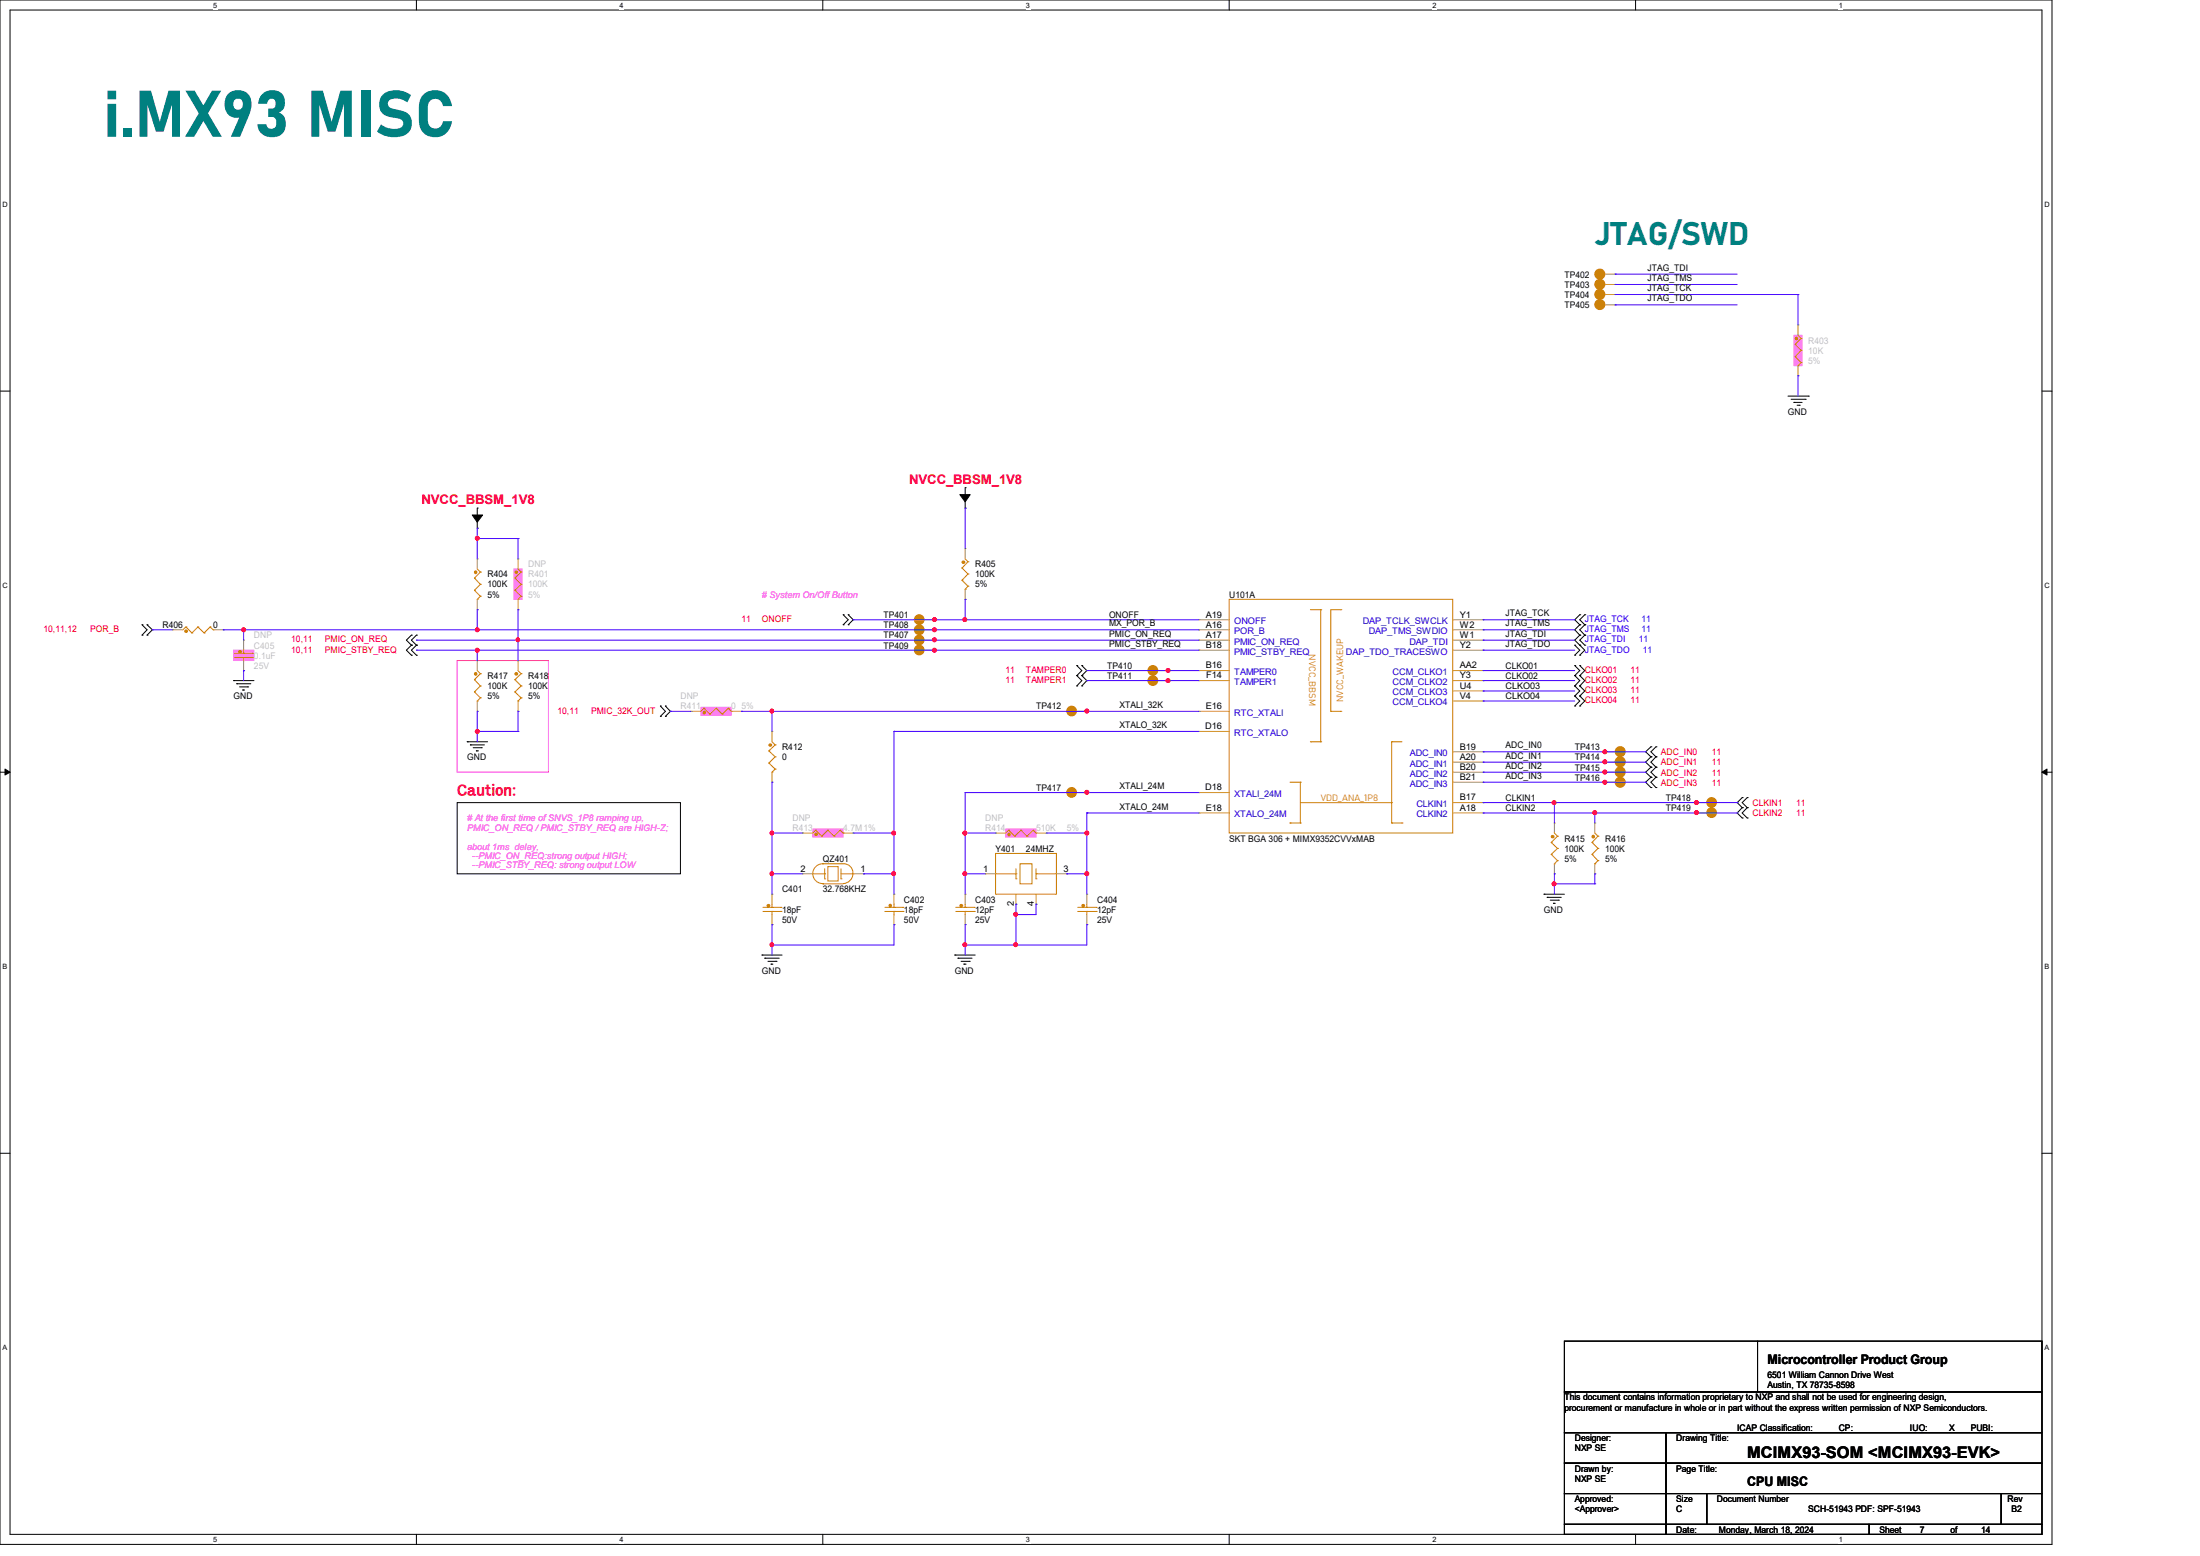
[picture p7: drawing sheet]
<svg xmlns="http://www.w3.org/2000/svg" width="297mm" height="210mm" viewBox="0 0 297 210" stroke-linecap="round" stroke-linejoin="round" font-family="sans-serif">
<path d="M0 0h277v208.4h-277zM1.4 1.4h274.3v205.7h-274.3z" fill="none" stroke="#000" stroke-width=".14"/>
<g fill="#fff">
<path d="M28.8 .1h.5v1.1h-.5z"/>
<path d="M28.8 207.2h.5v1.1h-.5z"/>
</g>
<path d="M56.2 0v1.4M56.2 207.1v1.3" fill="none" stroke="#000" stroke-width=".14"/>
<g fill="#fff">
<path d="M83.7 .1h.5v1.1h-.5z"/>
<path d="M83.7 207.2h.5v1.1h-.5z"/>
</g>
<path d="M111.1 0v1.4M111.1 207.1v1.3" fill="none" stroke="#000" stroke-width=".14"/>
<g fill="#fff">
<path d="M138.5 .1h.6v1.1h-.6z"/>
<path d="M138.5 207.2h.6v1.1h-.6z"/>
</g>
<path d="M165.9 0v1.4M165.9 207.1v1.3" fill="none" stroke="#000" stroke-width=".14"/>
<g fill="#fff">
<path d="M193.4 .1h.5v1.1h-.5z"/>
<path d="M193.4 207.2h.5v1.1h-.5z"/>
</g>
<path d="M220.8 0v1.4M220.8 207.1v1.3" fill="none" stroke="#000" stroke-width=".14"/>
<g fill="#fff">
<path d="M248.2 .1h.6v1.1h-.6z"/>
<path d="M248.2 207.2h.6v1.1h-.6z"/>
<path d="M.3 27.1h.8v1.1h-.8z"/>
<path d="M276 27.1h.7v1.1h-.7z"/>
<path d="M.3 78.5h.8v1.1h-.8z"/>
<path d="M276 78.5h.7v1.1h-.7z"/>
</g>
<path d="M0 52.8h1.4M275.7 52.8h1.3" fill="none" stroke="#000" stroke-width=".14"/>
<g fill="#fff">
<path d="M.3 129.9h.7v1.1h-.7z"/>
<path d="M276 129.9h.6v1.1h-.6z"/>
</g>
<path d="M0 104.2h1.4M275.7 104.2h1.3" fill="none" stroke="#000" stroke-width=".14"/>
<path d="M.7 103.8l.7 .4-.7 .4zM275.7 104.2l.7-.4v.8z" fill="#000" stroke="#000" stroke-width=".14"/>
<g fill="#fff">
<path d="M.3 181.4h.7v1.1h-.7z"/>
<path d="M276 181.4h.6v1.1h-.6z"/>
</g>
<g fill="none" stroke="#000" stroke-width=".14">
<path d="M241.4 53.5h2.7M241.8 53.9h1.9M242.2 54.3h.1M242.2 54.3h1.1M242.6 54.7h.3M242.9 54.7h.1M243.7 53.9h.1M244.1 53.5h.1M64.4 71.3h.1M64.4 68.6h.1M64.4 68.6v1.5M64.4 70.4v.9"/>
<path d="M130.3 68.6h.1M130.3 65.8h.1M130.3 65.8v1.5M130.3 67.6v1M19.2 85.7h.1M19.2 84.3h.1M19.2 84.3l.7 .7-.7 .7M19.9 84.3h.1M19.9 85.7h.1M19.9 84.3l.7 .7-.7 .7M31.5 91.9h.1M31.5 91.9h2.8"/>
<path d="M32 92.3h.1M32 92.3h1.9M32.3 92.7h1.1M32.8 93.1h.1M32.8 93.1h.2M33.4 92.7h.1M55.5 85.7h.1M55.5 87.1h.1M55.5 88.4h.1M55.5 85.7l-.6 .7 .6 .7M55.5 87.1l-.6 .7 .6 .6M56.2 85.7h.1"/>
<path d="M56.2 87.1h.1M56.2 88.4h.1M56.2 85.7l-.7 .7 .7 .7M56.2 87.1l-.7 .7 .7 .6M89.2 96.7h.1M89.2 95.3h.1M89.2 95.3l.6 .7-.6 .7M89.8 95.3h.1M89.8 96.7h.1M89.8 95.3l.7 .7-.7 .7M113.8 84.3h.1M113.8 83h.1"/>
<path d="M113.8 83l.7 .7-.7 .6M114.5 83h.1M114.5 84.3h.1M114.5 83l.7 .7-.7 .6M145.4 91.2h.1M145.4 89.8h.1M145.4 92.6h.1M145.4 89.8l.6 .7-.6 .7M145.4 91.2l.6 .7-.6 .7M146 89.8h.1M146 91.2h.1M146 92.6h.1"/>
<path d="M146 89.8l.7 .7-.7 .7M146 91.2l.7 .7-.7 .7M212.6 89.8h.1M212.6 91.2h.1M212.6 92.6h.1M212.6 87.1h.1M212.6 88.4h.1M212.6 93.9h.1M212.6 95.3h.1M212.6 89.8l.7 .7-.7 .7M212.6 91.2l.7 .7-.7 .7M212.6 92.6l.7 .7-.7 .6"/>
<path d="M212.6 87.1l.7 .7-.7 .6M212.6 93.9l.7 .7-.7 .7M213.3 89.8h.1M213.3 91.2h.1M213.3 92.6h.1M213.3 83h.1M213.3 84.3h.1M213.3 85.7h.1M213.3 87.1h.1M213.3 88.4h.1M213.3 93.9h.1M213.3 95.3h.1"/>
<path d="M213.3 89.8l.7 .7-.7 .7M213.3 91.2l.7 .7-.7 .7M213.3 83l-.7 .7 .7 .6M213.3 84.3l-.7 .7 .7 .7M213.3 85.7l-.7 .7 1.4 1.4-.7 .6M213.3 92.6l.7 .7-.7 .6M213.3 93.9l.7 .7-.7 .7M214 84.3h.1M214 83h.1M214 85.7h.1M214 87.1h.1M214 83l-.7 .7 .7 .6"/>
<path d="M214 84.3l-.7 .7 .7 .7M214 85.7l-.7 .7 .7 .7M61.7 108.3h30.2v9.6h-30.2zM63.1 100.1h.1M63.1 100.1h2.7M63.5 100.5h.1M63.5 100.5h1.9M63.9 100.9h1.1M64.3 101.3h.1M64.3 101.3h.3M65 100.9h.1M222.9 100.8h.1"/>
<path d="M222.9 102.2h.1M222.9 103.5h.1M222.9 104.9h.1M222.9 106.3h.1M222.9 100.8l-.7 .7 .7 .7M222.9 102.2l-.7 .7 .7 .6M222.9 103.5l-.7 .7 .7 .7M222.9 104.9l-.7 .7 .7 .7M223.6 102.2h.1M223.6 100.8h.1M223.6 103.5h.1M223.6 104.9h.1"/>
<path d="M223.6 106.3h.1M223.6 100.8l-.7 .7 .7 .7M223.6 102.2l-.7 .7 .7 .6M223.6 103.5l-.7 .7 .7 .7M223.6 104.9l-.7 .7 .7 .7M235.2 107.7h.1M235.2 109h.1M235.2 110.4h.1M235.2 107.7l-.7 .6 .7 .7M235.2 109l-.7 .7 .7 .7M235.9 109h.1M235.9 107.7h.1"/>
<path d="M235.9 110.4h.1M235.9 107.7l-.7 .6 .7 .7M235.9 109l-.7 .7 .7 .7M102.9 128.9h.1M102.9 128.9h2.7M103.3 129.3h.1M103.3 129.3h1.9M103.7 129.8h1.1M104.1 130.1h.1M104.1 130.1h.3M104.8 129.8h.1M128.9 128.9h.1"/>
<path d="M128.9 128.9h2.8M129.3 129.3h.1M129.3 129.3h1.9M129.8 129.8h1.1M130.1 130.1h.1M130.1 130.1h.3M130.9 129.8h.1M208.4 120.7h.1M208.4 120.7h2.8M208.9 121.1h.1M208.9 121.1h1.9M209.3 121.5h1.1"/>
<path d="M209.7 121.9h.1M209.7 121.9h.3M210.4 121.5h.1M0 155.7h1.4M275.7 155.7h1.3M211.2 193.4h13.7v4.1h-13.7zM211.2 197.5h13.7v4.1h-13.7zM211.2 187.9h64.5v5.5h-64.5zM211.2 181h64.5v6.9h-64.5zM224.9 193.4h50.8v4.1h-50.8zM224.9 197.5h50.8v4.1h-50.8zM237.3 187.9h.1"/>
<path d="M237.3 181v6.9M211.2 201.6h13.7v4.1h-13.7zM211.2 205.7h13.7v1.4h-13.7zM224.9 201.6h5.5v4.1h-5.5zM224.9 205.7h27.4v1.4h-27.4zM230.4 201.6h39.8v4.1h-39.8zM252.3 205.7h23.4v1.4h-23.4zM270.2 201.6h5.5v4.1h-5.5z"/>
</g>
<g fill="#ff80ff" stroke="#ff80ff" stroke-width=".14">
<path d="M69.4 76.8h1.1v4.1h-1.1z" fill-rule="evenodd"/>
<path d="M242.2 45.3h1.1v4.1h-1.1z" fill-rule="evenodd"/>
<path d="M94.6 95.5h4.1v1.1h-4.1z" fill-rule="evenodd"/>
<path d="M109.7 111.9h4.1v1.1h-4.1z" fill-rule="evenodd"/>
<path d="M135.8 111.9h4.1v1.1h-4.1z" fill-rule="evenodd"/>
<path d="M31.5 87.8h2.8v1.4h-2.8z" fill-rule="evenodd"/>
</g>
<path d="M61.7 89.2h12.3v15h-12.3z" fill="none" stroke="#f0f" stroke-width=".14"/>
<g fill="#000" stroke="#000" stroke-width=".14">
<path d="M63.8 69.5h1.4l-.8 1z" fill-rule="evenodd"/>
<path d="M129.6 66.8h1.4l-.7 .9z" fill-rule="evenodd"/>
</g>
<g fill="#cc8006" stroke="#cc8006" stroke-width=".14">
<circle cx="155.6" cy="91.9" r=".66"/>
<circle cx="103.7" cy="122.2" r=".18"/>
<circle cx="155.6" cy="90.5" r=".66"/>
<circle cx="69.7" cy="77.2" r=".18"/>
<circle cx="124.1" cy="87.7" r=".66"/>
<circle cx="124.1" cy="83.6" r=".66"/>
<circle cx="216" cy="38.4" r=".68"/>
<circle cx="146.3" cy="122.2" r=".18"/>
<circle cx="231.1" cy="109.7" r=".66"/>
<circle cx="124.1" cy="85" r=".66"/>
<circle cx="216" cy="41.1" r=".68"/>
<circle cx="144.7" cy="107" r=".66"/>
<circle cx="95.1" cy="96.2" r=".18"/>
<circle cx="136.2" cy="112.6" r=".18"/>
<circle cx="129.8" cy="122.2" r=".18"/>
<circle cx="130.1" cy="75.9" r=".18"/>
<circle cx="32.4" cy="88" r=".18"/>
<circle cx="231.1" cy="108.3" r=".66"/>
<circle cx="242.5" cy="45.7" r=".18"/>
<circle cx="104" cy="100.6" r=".18"/>
<circle cx="64.2" cy="90.9" r=".18"/>
<circle cx="69.7" cy="91" r=".18"/>
<circle cx="218.7" cy="105.6" r=".68"/>
<circle cx="64.2" cy="77.2" r=".18"/>
<circle cx="25.1" cy="85.2" r=".18"/>
<circle cx="215.1" cy="112.9" r=".18"/>
<circle cx="218.7" cy="104.2" r=".68"/>
<circle cx="110.2" cy="112.6" r=".18"/>
<circle cx="124.1" cy="86.4" r=".66"/>
<circle cx="120.2" cy="122.2" r=".18"/>
<circle cx="144.7" cy="96" r=".66"/>
<circle cx="216" cy="39.7" r=".68"/>
<circle cx="209.6" cy="112.9" r=".18"/>
<circle cx="218.7" cy="102.8" r=".68"/>
<circle cx="216" cy="37" r=".68"/>
<circle cx="218.7" cy="101.5" r=".68"/>
</g>
<g fill="none" stroke="#a84" stroke-width=".14">
<path d="M216.7 38.4h1.4M216.7 39.8h1.4M216.7 37h1.4M218.1 38.4h.1M218.1 39.8h.1M218.1 37h.1M216.7 41.1h1.4M218.1 41.1h.1M242.7 43.9h.1M242.7 50.7h.1M242.7 43.9v1.4M242.7 49.4v1.3"/>
<path d="M64.4 75.4h.1M64.4 75.4v1.4M69.9 75.4h.1M69.9 75.4v1.4M130.3 74h.1M130.3 74v1.4M130.3 79.5v1.4M23.3 85h.1M23.3 85h1.4M28.8 85h1.3M30.1 85h.1M32.9 86.4h.1"/>
<path d="M32.9 90.5h.1M32.9 86.4v1.4M32.9 89.2v1.3M64.4 89.2h.1M64.4 96h.1M64.4 82.3h.1M64.4 80.9v1.4M64.4 89.2v1.3M64.4 94.6v1.4M69.9 82.3h.1M69.9 89.2h.1M69.9 96h.1"/>
<path d="M69.9 80.9v1.4M69.9 89.2v1.3M69.9 94.6v1.4M93.3 96h.1M93.3 96h1.3M98.7 96h1.4M100.1 96h.1M104.2 98.7h.1M104.2 98.7v1.4M124.8 87.8h1.4M124.8 83.7h1.4M124.8 85h1.4"/>
<path d="M124.8 86.4h1.4M126.2 87.8h.1M126.2 83.7h.1M126.2 85h.1M126.2 86.4h.1M130.3 80.9h.1M145.4 96h1.3M146.7 96h.1M156.3 91.9h1.4M156.3 90.5h1.4M157.7 91.9h.1M157.7 90.5h.1"/>
<path d="M161.8 83.7h.1M161.8 86.4h.1M161.8 87.8h.1M161.8 85h.1M161.8 98.7h.1M161.8 96h.1M161.8 90.5h.1M161.8 91.9h.1M161.8 91.9h4.1M161.8 90.5h4.1M161.8 87.8h4.1M161.8 83.7h4.1"/>
<path d="M161.8 85h4.1M161.8 96h4.1M161.8 86.4h4.1M161.8 98.7h4.1M196.1 91.9h4.1M196.1 90.5h4.1M196.1 87.8h4.1M196.1 83.7h4.1M196.1 85h4.1M196.1 86.4h4.1M196.1 93.3h4.1M196.1 94.6h4.1"/>
<path d="M200.2 83.7h.1M200.2 86.4h.1M200.2 87.8h.1M200.2 85h.1M200.2 90.5h.1M200.2 91.9h.1M200.2 93.3h.1M200.2 94.6h.1M104.2 105.6h.1M104.2 104.2v1.4M108.3 117.9h.1M108.3 112.4h.1"/>
<path d="M108.3 112.4h1.4M108.3 117.9h1.4M113.8 112.4h1.4M115.2 112.4h.1M115.2 117.9h1.4M116.6 117.9h.1M133 117.9h.1M133 117.9h1.4M134.4 112.4h.1M134.4 112.4h1.4M139.9 112.4h1.4M141.3 112.4h.1"/>
<path d="M142.6 117.9h1.4M144 117.9h.1M145.4 107h1.3M146.7 107h.1M161.8 107h.1M161.8 109.7h.1M161.8 109.7h4.1M161.8 107h4.1M196.1 109.7h4.1M196.1 108.3h4.1M196.1 105.6h4.1M196.1 104.2h4.1"/>
<path d="M196.1 101.5h4.1M196.1 102.9h4.1M200.2 108.3h.1M200.2 109.7h.1M200.2 101.5h.1M200.2 102.9h.1M200.2 105.6h.1M200.2 104.2h.1M209.8 111.1h.1M209.8 117.9h.1M209.8 111.1v1.3M209.8 116.6v1.3"/>
<path d="M215.3 111.1h.1M215.3 117.9h.1M215.3 111.1v1.3M215.3 116.6v1.3M216.7 105.6h.1M216.7 104.2h.1M216.7 102.9h.1M216.7 101.5h.1M216.7 105.6h1.4M216.7 104.2h1.4M216.7 101.5h1.4M216.7 102.9h1.4"/>
<path d="M229 109.7h.1M229 108.3h.1M229 109.7h1.4M229 108.3h1.4M104.2 120.7h.1M104.2 124.8h.1M104.2 120.7v1.3M104.2 123.4v1.4M120.7 120.7h.1M120.7 124.8h.1M120.7 120.7v1.3M120.7 123.4v1.4"/>
<path d="M130.3 120.7h.1M130.3 124.8h.1M130.3 120.7v1.3M130.3 123.4v1.4M137.2 122h.1M137.2 120.7v1.3M139.9 122h.1M139.9 120.7v1.3M146.7 120.7h.1M146.7 124.8h.1M146.7 120.7v1.3M146.7 123.4v1.4"/>
</g>
<g fill="none" stroke="#cc8006" stroke-width=".14">
<path d="M242.4 46.5h.1M242.4 48.1h.1M242.4 46.5l.8 .8M242.4 48.1l.8 .8M242.7 49.4h.1M242.7 45.3l.5 .4M243.2 45.7h.1M243.2 47.3h.1M243.2 48.9h.1M243.2 45.7l-.8 .8M243.2 47.3l-.8 .8M243.2 48.9l-.5 .5"/>
<path d="M64.1 78h.1M64.1 79.7h.1M64.1 78l.8 .9M64.1 79.7l.8 .8M64.4 76.8l.5 .4M64.9 77.2h.1M64.9 78.9h.1M64.9 77.2l-.8 .8M64.9 78.9l-.8 .8M69.5 78h.1M69.5 79.7h.1M69.5 78l.9 .9"/>
<path d="M69.5 79.7l.9 .8M69.9 76.8l.5 .4M70.4 77.2h.1M70.4 78.9h.1M70.4 77.2l-.9 .8M70.4 78.9l-.9 .8M129.9 76.7h.1M129.9 78.3h.1M129.9 76.7l.8 .8M129.9 78.3l.8 .8M130.3 79.5h.1M130.3 75.4l.4 .4"/>
<path d="M130.7 75.8h.1M130.7 77.5h.1M130.7 79.1h.1M130.7 75.8l-.8 .9M130.7 77.5l-.8 .8M130.7 79.1l-.4 .4M25.1 84.6h.1M25.1 84.6l-.4 .4M25.1 84.6l.8 .8M25.9 85.4h.1M26.7 84.6h.1M26.7 84.6l-.8 .8"/>
<path d="M26.7 84.6l.9 .8M27.6 85.4h.1M28.4 84.6h.1M28.4 84.6l-.8 .8M28.4 84.6l.4 .4M28.8 85h.1M31.7 88.7h2.4M31.7 88.2h2.4M32.9 88.7h.1M32.9 88.2h.1M32.9 87.8v.4M32.9 88.7v.5"/>
<path d="M34.1 88.7h.1M34.1 88.2h.1M64.1 91.7h.1M64.1 93.4h.1M64.1 91.7l.8 .9M64.1 93.4l.8 .8M64.4 94.6h.1M64.4 80.9h.1M64.4 90.5l.5 .4M64.9 90.9h.1M64.9 92.6h.1M64.9 94.2h.1"/>
<path d="M64.9 80.5h.1M64.9 90.9l-.8 .8M64.9 92.6l-.8 .8M64.9 94.2l-.5 .4M64.9 80.5l-.5 .4M69.5 91.7h.1M69.5 93.4h.1M69.5 91.7l.9 .9M69.5 93.4l.9 .8M69.9 80.9h.1M69.9 94.6h.1M69.9 90.5l.5 .4"/>
<path d="M70.4 80.5h.1M70.4 90.9h.1M70.4 92.6h.1M70.4 94.2h.1M70.4 80.5l-.5 .4M70.4 90.9l-.9 .8M70.4 92.6l-.9 .8M70.4 94.2l-.5 .4M95 95.6h.1M95 95.6l-.4 .4M95 95.6l.8 .8M95.8 96.4h.1"/>
<path d="M96.7 95.6h.1M96.7 95.6l-.9 .8M96.7 95.6l.8 .8M97.5 96.4h.1M98.3 95.6h.1M98.3 95.6l-.8 .8M98.3 95.6l.4 .4M98.7 96h.1M165.9 80.9h30.2v31.5h-30.2zM176.9 82.3h1.4M178.3 82.3h.1M178.3 82.3v17.8"/>
<path d="M179.7 96h.1M179.7 96h1.3M181 82.3h.1M181 96h.1M181 82.3h-1.3v13.7M103.8 101.3h.1M103.8 103h.1M103.8 101.3l.8 .9M103.8 103l.8 .8M104.2 104.2h.1M104.2 100.1l.4 .4M104.6 100.5h.1"/>
<path d="M104.6 102.2h.1M104.6 103.8h.1M104.6 100.5l-.8 .8M104.6 102.2l-.8 .8M104.6 103.8l-.4 .4M109.7 117.9a1.33 1.33 0 0 0 1.4 1.4M109.7 117.9h1.6M110.1 112.1h.1M110.1 112.1l-.4 .3M110.1 112.1l.9 .8M111 112.9h.1M111.1 116.6h.1"/>
<path d="M111.1 119.3h.1M111.1 116.6h2.9a1.21 1.21 0 0 1 1.1 1.3M111.1 119.3h2.7M111.1 116.6a1.33 1.33 0 0 0-1.4 1.3M111.3 118.6h.1M111.3 117.9h.1M111.3 117.3v1.3M111.8 117h1.4v1.9h-1.4zM111.8 112.1h.1M111.8 112.1l-.8 .8M111.8 112.1l.8 .8M112.6 112.9h.1"/>
<path d="M113.4 112.1h.1M113.4 112.1l-.8 .8M113.4 112.1l.4 .3M113.5 118.6h.1M113.5 117.3v1.3M113.5 117.9h1.7M113.8 112.4h.1M115.1 117.9a1.34 1.34 0 0 1-1.3 1.4M115.2 117.9h.1M134.4 115.2h8.2v5.5h-8.2zM134.4 117.9h2.8M136.2 112.1h.1"/>
<path d="M136.2 112.1l-.4 .3M136.2 112.1l.8 .8M137 112.9h.1M137.2 118.6h.1M137.2 117.9h.1M137.2 117.3v1.3M137.7 116.6h1.6v2.7h-1.6zM137.8 112.1h.1M137.8 112.1l-.8 .8M137.8 112.1l.8 .8M138.6 112.9h.1M139.5 112.1h.1"/>
<path d="M139.5 112.1l-.9 .8M139.5 112.1l.4 .3M139.9 112.4h.1M139.9 118.6h.1M139.9 117.9h.1M139.9 117.9h2.7M139.9 117.3v1.3M174.2 111.1h.1M174.2 105.6h1.4M174.2 111.1h1.4M175.6 105.6h.1M175.6 111.1h.1"/>
<path d="M175.6 105.6v5.5M175.6 108.3h12.3M176.9 100.1h.1M176.9 100.1h1.4M178.3 100.1h.1M187.9 108.3h.1M187.9 111.1h.1M187.9 100.1h.1M187.9 100.1h1.4M187.9 111.1h1.4M187.9 100.1v11M189.3 111.1h.1"/>
<path d="M209.4 113.7h.1M209.4 115.3h.1M209.4 113.7l.9 .8M209.4 115.3l.9 .9M209.8 116.6h.1M209.8 112.4l.5 .5M210.3 112.9h.1M210.3 114.5h.1M210.3 116.2h.1M210.3 112.9l-.9 .8M210.3 114.5l-.9 .8M210.3 116.2l-.5 .4"/>
<path d="M214.9 113.7h.1M214.9 115.3h.1M214.9 113.7l.8 .8M214.9 115.3l.8 .9M215.3 116.6h.1M215.3 112.4l.4 .5M215.7 112.9h.1M215.7 114.5h.1M215.7 116.2h.1M215.7 112.9l-.8 .8M215.7 114.5l-.8 .8M215.7 116.2l-.4 .4"/>
<path d="M103 123h2.5M103 122.5h2.5M104.2 123h.1M104.2 122.5h.1M104.2 122v.5M104.2 123v.4M105.5 123h.1M105.5 122.5h.1M119.5 123h2.4M119.5 122.5h2.4M120.7 123h.1M120.7 122.5h.1"/>
<path d="M120.7 122v.5M120.7 123v.4M121.9 123h.1M121.9 122.5h.1M129 123h2.5M129 122.5h2.5M130.3 123h.1M130.3 122.5h.1M130.3 122v.5M130.3 123v.4M131.5 123h.1M131.5 122.5h.1"/>
<path d="M145.5 123h2.5M145.5 122.5h2.5M146.7 123h.1M146.7 122.5h.1M146.7 122v.5M146.7 123v.4M148 123h.1M148 122.5h.1"/>
</g>
<g fill="none" stroke="#4200ff" stroke-width=".14">
<path d="M218.1 37h.1M218.1 38.4h.1M218.1 39.8h.1M218.1 37h16.4M218.1 38.4h16.4M218.1 39.8h24.6M242.7 39.8h.1M242.7 39.8v4.1M218.1 41.1h.1M218.1 41.1h16.4M242.7 50.7h.1M242.7 50.7v2.8"/>
<path d="M64.4 72.7h.1M64.4 71.3h.1M64.4 71.3v4.1M64.4 72.7h5.5M69.9 72.7h.1M69.9 72.7v2.7M130.3 68.6h.1M130.3 68.6v5.4M20.6 85h.1M20.6 85h2.7M30.1 85h.1M30.1 85h131.7"/>
<path d="M32.9 90.5h.1M32.9 85h.1M32.9 85v1.4M32.9 90.5v1.4M56.2 86.4h.1M56.2 87.8h.1M56.2 86.4h105.6M56.2 87.8h105.6M64.4 82.3h.1M64.4 85h.1M64.4 87.8h.1M64.4 96h.1"/>
<path d="M64.4 98.7h.1M64.4 82.3v2.7M64.4 87.8v1.4M64.4 96v4.1M64.4 98.7h5.5M69.9 82.3h.1M69.9 86.4h.1M69.9 98.7h.1M69.9 96h.1M69.9 82.3v6.9M69.9 96v2.7M90.5 96h.1"/>
<path d="M90.5 96h2.8M100.1 96h.1M100.1 96h61.7M104.2 96h.1M104.2 96v2.7M115.2 83.7h.1M115.2 83.7h46.6M120.7 98.7h.1M120.7 98.7v22M120.7 98.7h41.1M126.2 83.7h.1M126.2 86.4h.1"/>
<path d="M126.2 87.8h.1M126.2 85h.1M130.3 80.9h.1M130.3 83.7h.1M130.3 80.9v2.8M146.7 90.5h.1M146.7 91.9h.1M146.7 96h.1M146.7 90.5h15.1M146.7 91.9h15.1M157.7 90.5h.1M157.7 91.9h.1"/>
<path d="M200.2 83.7h.1M200.2 85h.1M200.2 86.4h.1M200.2 87.8h.1M200.2 90.5h.1M200.2 91.9h.1M200.2 93.3h.1M200.2 94.6h.1M200.2 83.7h12.4M200.2 85h12.4M200.2 86.4h12.4M200.2 87.8h12.4"/>
<path d="M200.2 90.5h12.4M200.2 91.9h12.4M200.2 93.3h12.4M200.2 94.6h12.4M104.2 105.6h.1M104.2 112.4h.1M104.2 117.9h.1M104.2 105.6v15.1M104.2 112.4h4.1M104.2 117.9h4.1M115.2 112.4h5.5M116.6 117.9h.1"/>
<path d="M116.6 117.9h4.1M120.7 112.4h.1M120.7 117.9h.1M130.3 107h.1M130.3 112.4h.1M130.3 117.9h.1M130.3 107v13.7M130.3 107h31.5M130.3 112.4h4.1M130.3 117.9h2.7M141.3 112.4h5.4M144 117.9h.1"/>
<path d="M144 117.9h2.7M146.7 107h.1M146.7 109.7h.1M146.7 112.4h.1M146.7 117.9h.1M146.7 109.7h15.1M146.7 109.7v11M200.2 101.5h.1M200.2 102.9h.1M200.2 104.2h.1M200.2 105.6h.1M200.2 108.3h.1"/>
<path d="M200.2 109.7h.1M200.2 101.5h22M200.2 102.9h22M200.2 104.2h22M200.2 105.6h22M200.2 108.3h34.3M200.2 109.7h34.3M209.8 117.9h.1M209.8 119.3h.1M209.8 108.3h.1M209.8 119.3h5.5M209.8 108.3v2.8"/>
<path d="M209.8 117.9v2.8M215.3 119.3h.1M215.3 117.9h.1M215.3 109.7h.1M215.3 109.7v1.4M215.3 117.9v1.4M222.2 101.5h.1M222.2 102.9h.1M222.2 104.2h.1M222.2 105.6h.1M234.5 108.3h.1M234.5 109.7h.1"/>
<path d="M104.2 124.8h.1M104.2 127.6h.1M104.2 124.8v4.1M120.7 124.8h.1M120.7 124.8v2.8h-16.5M130.3 124.8h.1M130.3 127.6h.1M130.3 124.8v4.1M137.2 122h.1M137.2 123.4h.1M137.2 127.6h.1M137.2 122v5.6"/>
<path d="M139.9 122h.1M139.9 122v1.4h-2.7M146.7 124.8h.1M146.7 124.8v2.8h-16.4"/>
</g>
<g fill="#f00" stroke="#f00" stroke-width=".14">
<circle cx="126.2" cy="83.6" r=".25"/>
<circle cx="64.4" cy="85" r=".25"/>
<circle cx="126.2" cy="86.4" r=".25"/>
<circle cx="69.9" cy="86.3" r=".24"/>
<circle cx="126.2" cy="87.8" r=".25"/>
<circle cx="157.7" cy="90.5" r=".25"/>
<circle cx="157.7" cy="91.9" r=".25"/>
<circle cx="146.7" cy="96" r=".25"/>
<circle cx="104.2" cy="96" r=".24"/>
<circle cx="120.6" cy="112.4" r=".25"/>
<circle cx="216.7" cy="101.5" r=".25"/>
<circle cx="216.7" cy="102.8" r=".25"/>
<circle cx="216.7" cy="104.2" r=".25"/>
<circle cx="216.7" cy="105.6" r=".25"/>
<circle cx="146.7" cy="106.9" r=".25"/>
<circle cx="209.8" cy="108.3" r=".25"/>
<circle cx="146.7" cy="112.4" r=".25"/>
<circle cx="215.3" cy="109.7" r=".25"/>
<circle cx="104.2" cy="112.4" r=".24"/>
<circle cx="130.3" cy="112.4" r=".25"/>
<circle cx="104.2" cy="117.9" r=".24"/>
<circle cx="120.6" cy="117.9" r=".25"/>
<circle cx="130.3" cy="117.9" r=".25"/>
<circle cx="146.7" cy="117.9" r=".25"/>
<circle cx="137.1" cy="123.4" r=".25"/>
<circle cx="130.3" cy="127.5" r=".25"/>
<circle cx="104.2" cy="127.5" r=".24"/>
<circle cx="137.1" cy="127.5" r=".25"/>
<circle cx="32.9" cy="85" r=".25"/>
<circle cx="209.8" cy="119.3" r=".25"/>
<circle cx="229" cy="108.3" r=".25"/>
<circle cx="229" cy="109.7" r=".25"/>
<circle cx="130.3" cy="83.6" r=".25"/>
<circle cx="126.2" cy="85" r=".25"/>
<circle cx="64.4" cy="72.6" r=".25"/>
<circle cx="64.4" cy="87.8" r=".25"/>
<circle cx="64.4" cy="98.7" r=".25"/>
</g>
<text font-size="8.8" fill="#008080" x="14" y="18.5">i.MX93 MISC</text>
<text font-size="4.4" fill="#008080" x="215.3" y="33.1">JTAG/SWD</text>
<text font-size="2.2" fill="#f00" x="61.7" y="107.4">Caution:</text>
<text font-size="2.2" x="235.9" y="196.8">MCIMX93-SOM &lt;MCIMX93-EVK&gt;</text>
<g font-size="1.8" fill="#f00">
<text x="122.7" y="65.3">NVCC_BBSM_1V8</text>
<text x="56.9" y="68">NVCC_BBSM_1V8</text>
</g>
<g font-size="1.8">
<text x="238.6" y="184.1">Microcontroller Product Group</text>
<text x="235.9" y="200.5">CPU MISC</text>
</g>
<g font-size="1.2">
<text x="211.2" y="38.9">TP403</text>
<text x="211.2" y="41.6">TP405</text>
<text x="211.2" y="40.2">TP404</text>
<text x="211.2" y="37.5">TP402</text>
<text x="222.4" y="36.5">JTAG_TDI</text>
<text x="222.4" y="37.9">JTAG_TMS</text>
<text x="222.4" y="39.3">JTAG_TCK</text>
<text x="222.4" y="40.7">JTAG_TDO</text>
<text x="241.4" y="56">GND</text>
<text x="65.8" y="77.9">R404</text>
<text x="131.7" y="76.6">R405</text>
<text x="131.7" y="77.9">100K</text>
<text x="65.8" y="79.3">100K</text>
<text x="65.8" y="80.7">5%</text>
<text x="119.3" y="83.4">TP401</text>
<text x="131.7" y="79.3">5%</text>
<text x="149.7" y="83.4">ONOFF</text>
<text x="162.8" y="83.4">A19</text>
<text x="165.9" y="80.7">U101A</text>
<text x="197.1" y="83.4">Y1</text>
<text x="203.2" y="83.2">JTAG_TCK</text>
<text x="21.9" y="84.8">R406</text>
<text x="28.8" y="84.8">0</text>
<text x="119.3" y="87.5">TP409</text>
<text x="119.3" y="84.8">TP408</text>
<text x="119.3" y="86.1">TP407</text>
<text x="149.7" y="85.9">PMIC_ON_REQ</text>
<text x="149.7" y="87.3">PMIC_STBY_REQ</text>
<text x="149.7" y="84.5">MX_POR_B</text>
<text x="162.8" y="86.1">A17</text>
<text x="162.8" y="87.5">B18</text>
<text x="162.8" y="84.7">A16</text>
<text x="197.1" y="86.1">W1</text>
<text x="197.1" y="87.5">Y2</text>
<text x="197.1" y="84.7">W2</text>
<text x="203.2" y="84.5">JTAG_TMS</text>
<text x="203.2" y="85.9">JTAG_TDI</text>
<text x="203.2" y="87.3">JTAG_TDO</text>
<text x="31.5" y="94.4">GND</text>
<text x="65.8" y="91.7">R417</text>
<text x="65.8" y="93">100K</text>
<text x="65.8" y="94.4">5%</text>
<text x="71.3" y="91.7">R418</text>
<text x="71.3" y="93">100K</text>
<text x="71.3" y="94.4">5%</text>
<text x="139.9" y="95.8">TP412</text>
<text x="149.5" y="91.7">TP411</text>
<text x="149.5" y="90.3">TP410</text>
<text x="151.1" y="95.5">XTALI_32K</text>
<text x="162.8" y="95.7">E16</text>
<text x="162.8" y="90.2">B16</text>
<text x="162.8" y="91.6">F14</text>
<text x="197.1" y="90.2">AA2</text>
<text x="197.1" y="91.6">Y3</text>
<text x="197.1" y="93">U4</text>
<text x="197.1" y="94.3">V4</text>
<text x="203.2" y="90.3">CLKO01</text>
<text x="203.2" y="91.6">CLKO02</text>
<text x="203.2" y="93">CLKO03</text>
<text x="203.2" y="94.4">CLKO04</text>
<text x="105.6" y="101.3">R412</text>
<text x="151.1" y="98.3">XTALO_32K</text>
<text x="162.7" y="98.4">D16</text>
<text x="197.1" y="101.2">B19</text>
<text x="203.2" y="101">ADC_IN0</text>
<text x="212.6" y="101.3">TP413</text>
<text x="63.1" y="102.6">GND</text>
<text x="105.6" y="102.6">0</text>
<text x="139.9" y="106.7">TP417</text>
<text x="151.1" y="106.5">XTALI_24M</text>
<text x="162.7" y="106.7">D18</text>
<text x="197.1" y="102.6">A20</text>
<text x="197.1" y="105.3">B21</text>
<text x="197.1" y="103.9">B20</text>
<text x="203.2" y="102.4">ADC_IN1</text>
<text x="203.2" y="103.8">ADC_IN2</text>
<text x="203.2" y="105.1">ADC_IN3</text>
<text x="212.6" y="105.4">TP416</text>
<text x="212.6" y="104">TP415</text>
<text x="212.6" y="102.6">TP414</text>
<text x="151.1" y="109.3">XTALO_24M</text>
<text x="162.8" y="109.4">E18</text>
<text x="165.9" y="113.6">SKT BGA 306 + MIMX9352CVVxMAB</text>
<text x="197.1" y="108">B17</text>
<text x="197.1" y="109.4">A18</text>
<text x="203.2" y="108.1">CLKIN1</text>
<text x="203.2" y="109.5">CLKIN2</text>
<text x="211.2" y="113.6">R415</text>
<text x="216.7" y="113.6">R416</text>
<text x="224.9" y="109.5">TP419</text>
<text x="224.9" y="108.1">TP418</text>
<text x="108.1" y="117.6">2</text>
<text x="111.1" y="116.3">QZ401</text>
<text x="116.2" y="117.6">1</text>
<text x="132.8" y="117.6">1</text>
<text x="134.4" y="115">Y401</text>
<text x="138.5" y="115">24MHZ</text>
<text x="143.6" y="117.6">3</text>
<text x="211.2" y="115">100K</text>
<text x="211.2" y="116.3">5%</text>
<text x="216.7" y="115">100K</text>
<text x="216.7" y="116.3">5%</text>
<text x="105.6" y="120.4">C401</text>
<text x="105.6" y="123.2">18pF</text>
<text x="105.6" y="124.6">50V</text>
<text x="111.1" y="120.4">32.768KHZ</text>
<text x="122" y="121.8">C402</text>
<text x="122" y="123.2">18pF</text>
<text x="122" y="124.6">50V</text>
<text x="131.7" y="121.8">C403</text>
<text x="131.7" y="123.2">12pF</text>
<text x="131.7" y="124.6">25V</text>
<text x="136.9" y="122.3" transform="rotate(-90 136.9 122.3)">2</text>
<text x="139.6" y="122.3" transform="rotate(-90 139.6 122.3)">4</text>
<text x="148.1" y="121.8">C404</text>
<text x="148.1" y="123.2">12pF</text>
<text x="148.1" y="124.6">25V</text>
<text x="208.4" y="123.2">GND</text>
<text x="102.9" y="131.4">GND</text>
<text x="128.9" y="131.4">GND</text>
<text x="211.2" y="189">This document contains information proprietary to NXP and shall not be used for engineering design,</text>
<text x="211.2" y="190.4">procurement or manufacture in whole or in part without the express written permission of NXP Semiconductors.</text>
<text x="238.6" y="186">6501 William Cannon Drive West</text>
<text x="238.6" y="187.3">Austin, TX 78735-8598</text>
<text x="212.6" y="194.5">Designer:</text>
<text x="212.6" y="195.9">NXP SE</text>
<text x="226.3" y="194.5">Drawing Title:</text>
<text x="234.5" y="193.2">ICAP Classification:</text>
<text x="248.2" y="193.2">CP:</text>
<text x="251.7" y="193.2">___</text>
<text x="257.8" y="193.2">IUO:</text>
<text x="262.5" y="193.2">_X_</text>
<text x="266.1" y="193.2">PUBI:</text>
<text x="270.2" y="193.2">___</text>
<text x="212.6" y="198.6">Drawn by:</text>
<text x="212.6" y="202.7">Approved:</text>
<text x="212.6" y="200">NXP SE</text>
<text x="226.3" y="202.7">Size</text>
<text x="226.3" y="198.6">Page Title:</text>
<text x="231.8" y="202.7">Document Number</text>
<text x="271" y="202.7">Rev</text>
<text x="212.6" y="204.1">&lt;Approver&gt;</text>
<text x="226.3" y="206.9">Date:</text>
<text x="226.3" y="204.1">C</text>
<text x="232.1" y="206.9">Monday, March 18, 2024</text>
<text x="244.1" y="204.1">SCH-51943 PDF: SPF-51943</text>
<text x="253.7" y="206.9">Sheet</text>
<text x="259.2" y="206.9">7</text>
<text x="263.3" y="206.9">of</text>
<text x="267.5" y="206.9">14</text>
<text x="271.6" y="204.1">B2</text>
</g>
<g font-size="1.2" fill="#c0c0c0">
<text x="244.1" y="46.4">R403</text>
<text x="244.1" y="47.8">10K</text>
<text x="244.1" y="49.1">5%</text>
<text x="71.3" y="77.9">R401</text>
<text x="71.3" y="76.6">DNP</text>
<text x="71.3" y="79.3">100K</text>
<text x="71.3" y="80.7">5%</text>
<text x="34.3" y="87.5">C405</text>
<text x="34.3" y="88.9">0.1uF</text>
<text x="34.3" y="86.1">DNP</text>
<text x="34.3" y="90.3">25V</text>
<text x="91.9" y="95.8">R411</text>
<text x="91.9" y="94.4">DNP</text>
<text x="98.7" y="95.8">0</text>
<text x="100.1" y="95.8">5%</text>
<text x="107" y="112.2">R413</text>
<text x="107" y="110.9">DNP</text>
<text x="113.8" y="112.2">4.7M1%</text>
<text x="133" y="112.2">R414</text>
<text x="133" y="110.9">DNP</text>
<text x="139.9" y="112.2">510K</text>
<text x="144" y="112.2">5%</text>
</g>
<g font-size="1.2" fill="#f00">
<text x="100.1" y="84">11</text>
<text x="102.9" y="84">ONOFF</text>
<text x="5.9" y="85.3">10,11,12</text>
<text x="12.2" y="85.3">POR_B</text>
<text x="39.3" y="86.7">10,11</text>
<text x="39.3" y="88.1">10,11</text>
<text x="43.9" y="86.7">PMIC_ON_REQ</text>
<text x="43.9" y="88.1">PMIC_STBY_REQ</text>
<text x="135.8" y="90.8">11</text>
<text x="135.8" y="92.2">11</text>
<text x="138.5" y="90.8">TAMPER0</text>
<text x="138.5" y="92.2">TAMPER1</text>
<text x="213.9" y="90.8">CLKO01</text>
<text x="213.9" y="92.2">CLKO02</text>
<text x="213.9" y="93.6">CLKO03</text>
<text x="213.9" y="95">CLKO04</text>
<text x="220.1" y="90.8">11</text>
<text x="220.1" y="92.2">11</text>
<text x="220.1" y="93.6">11</text>
<text x="220.1" y="95">11</text>
<text x="75.3" y="96.3">10,11</text>
<text x="79.8" y="96.3">PMIC_32K_OUT</text>
<text x="224.2" y="101.9">ADC_IN0</text>
<text x="231.1" y="101.9">11</text>
<text x="224.2" y="103.3">ADC_IN1</text>
<text x="224.2" y="104.7">ADC_IN2</text>
<text x="224.2" y="106">ADC_IN3</text>
<text x="231.1" y="103.3">11</text>
<text x="231.1" y="104.7">11</text>
<text x="231.1" y="106">11</text>
<text x="236.6" y="108.8">CLKIN1</text>
<text x="236.6" y="110.2">CLKIN2</text>
<text x="242.5" y="108.8">11</text>
<text x="242.5" y="110.2">11</text>
</g>
<g font-size="1.2" fill="#f0f">
<text x="102.9" y="80.7"># System On/Off Button</text>
<text x="63.1" y="110.9"># At the first time of SNVS_1P8 ramping up,</text>
<text x="63.1" y="112.1">PMIC_ON_REQ / PMIC_STBY_REQ are HIGH-Z;</text>
<text x="63.1" y="114.7">about 1ms delay,</text>
<text x="63.7" y="116">--PMIC_ON_REQ:strong output HIGH;</text>
<text x="63.7" y="117.2">--PMIC_STBY_REQ: strong output LOW</text>
</g>
<g font-size="1.2" fill="#00f">
<text x="213.9" y="84">JTAG_TCK</text>
<text x="221.6" y="84">11</text>
<text x="213.9" y="85.3">JTAG_TMS</text>
<text x="213.9" y="86.7">JTAG_TDI</text>
<text x="213.9" y="88.1">JTAG_TDO</text>
<text x="221.2" y="86.7">11</text>
<text x="221.6" y="85.3">11</text>
<text x="221.8" y="88.1">11</text>
</g>
<g font-size="1.2" fill="#00c">
<text x="166.6" y="84.2">ONOFF</text>
<text x="166.6" y="87">PMIC_ON_REQ</text>
<text x="166.6" y="88.3">PMIC_STBY_REQ</text>
<text x="166.6" y="85.6">POR_B</text>
<text x="181.7" y="88.3">DAP_TDO_TRACESWO</text>
<text x="184" y="84.2">DAP_TCLK_SWCLK</text>
<text x="184.8" y="85.6">DAP_TMS_SWDIO</text>
<text x="190.3" y="87">DAP_TDI</text>
<text x="166.6" y="91.1">TAMPER0</text>
<text x="166.6" y="92.5">TAMPER1</text>
<text x="188" y="91.1">CCM_CLKO1</text>
<text x="188" y="92.5">CCM_CLKO2</text>
<text x="188" y="93.9">CCM_CLKO3</text>
<text x="188" y="95.2">CCM_CLKO4</text>
<text x="166.6" y="99.3">RTC_XTALO</text>
<text x="166.6" y="96.6">RTC_XTALI</text>
<text x="166.6" y="107.6">XTALI_24M</text>
<text x="190.3" y="102.1">ADC_IN0</text>
<text x="190.3" y="103.5">ADC_IN1</text>
<text x="190.3" y="106.2">ADC_IN3</text>
<text x="190.3" y="104.8">ADC_IN2</text>
<text x="166.6" y="110.3">XTALO_24M</text>
<text x="191.2" y="108.9">CLKIN1</text>
<text x="191.2" y="110.3">CLKIN2</text>
</g>
<g font-size="1.2" fill="#cc8006">
<text x="176.7" y="88.3" transform="rotate(90 176.7 88.3)">NVCC_BBSM</text>
<text x="181.4" y="94.7" transform="rotate(-90 181.4 94.7)">NVCC_WAKEUP</text>
<text x="178.3" y="108.1">VDD_ANA_1P8</text>
</g>
<g font-size="1">
<text x="28.8" y="1">5</text>
<text x="83.7" y="1">4</text>
<text x="138.5" y="1">3</text>
<text x="193.4" y="1">2</text>
<text x="248.2" y="1">1</text>
<text x=".3" y="27.9">D</text>
<text x="276" y="27.9">D</text>
<text x=".3" y="79.4">C</text>
<text x="276" y="79.4">C</text>
<text x=".3" y="130.8">B</text>
<text x="276" y="130.8">B</text>
<text x=".3" y="182.2">A</text>
<text x="276" y="182.2">A</text>
<text x="28.8" y="208.1">5</text>
<text x="83.7" y="208.1">4</text>
<text x="138.5" y="208.1">3</text>
<text x="193.4" y="208.1">2</text>
<text x="248.2" y="208.1">1</text>
</g>
</svg>
